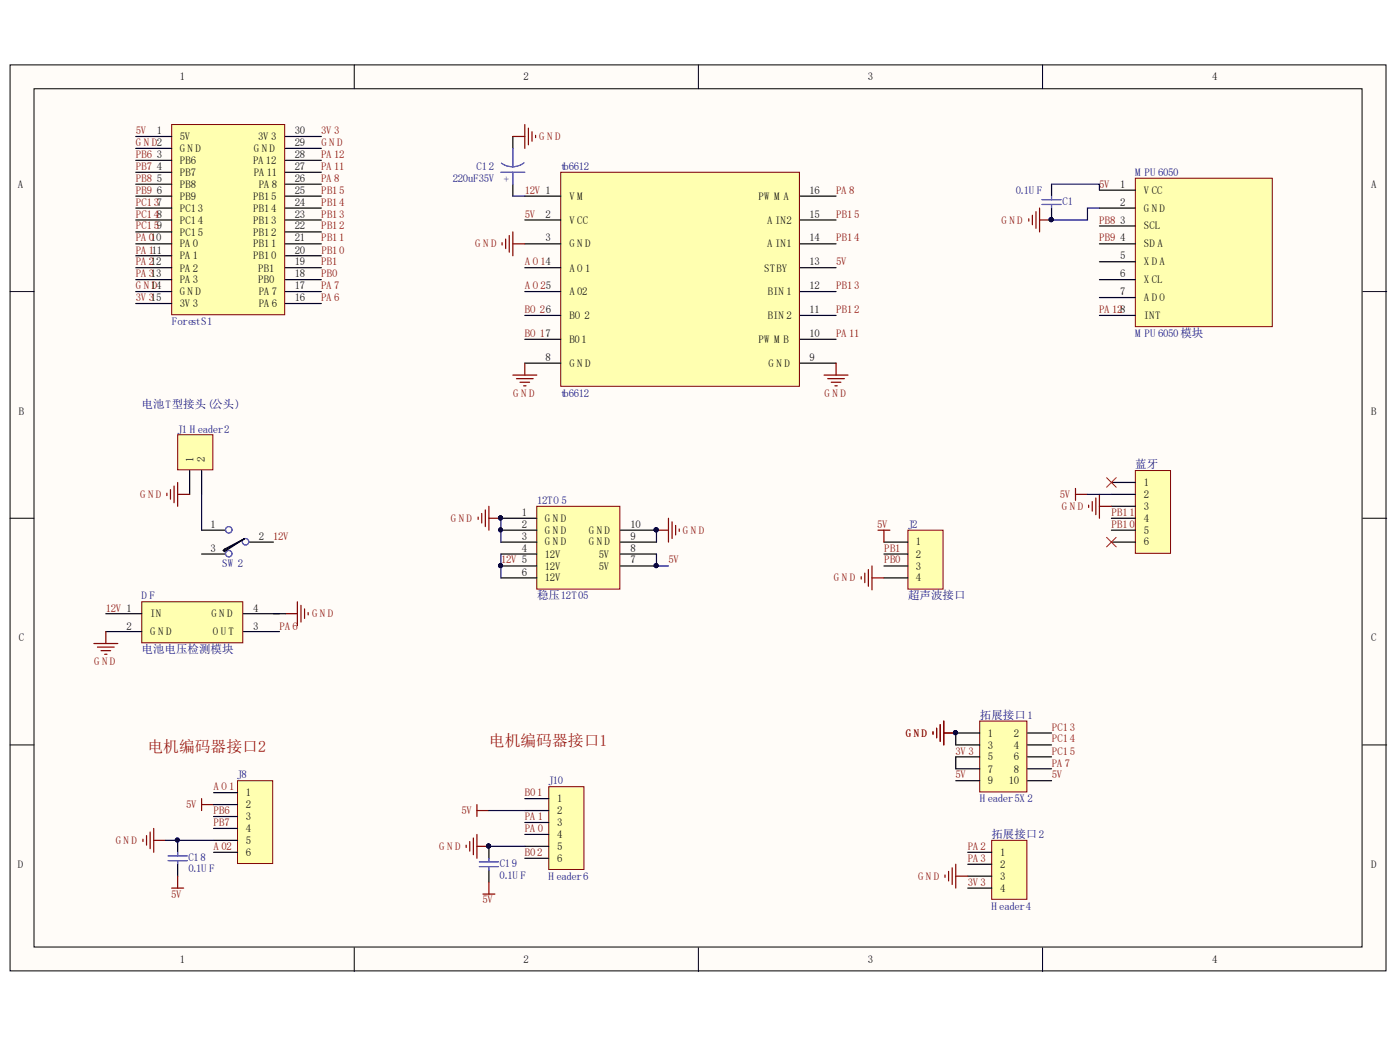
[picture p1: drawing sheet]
<svg xmlns="http://www.w3.org/2000/svg" width="274mm" height="204mm" viewBox="0 0 274 204" stroke-linecap="round" stroke-linejoin="round" font-family="sans-serif">
<g fill="#fffcf8" stroke="#000" stroke-width=".2">
<path d="M2 12.7h269v177.1h-269z"/>
<path d="M6.6 17.4h259.7v167.7h-259.7z"/>
</g>
<path d="M69.3 12.7v4.7M136.6 12.7v4.7M203.9 12.7v4.7M2 57h4.6M266.5 57h4.7M2 101.3h4.6M266.5 101.3h4.7M2 145.6h4.6M266.5 145.6h4.7M69.3 185.3v4.6M136.6 185.3v4.6M203.9 185.3v4.6" fill="none" stroke="#000" stroke-width=".2"/>
<path d="M33.6 24.3h22.1v37.2h-22.1z" fill="#ffffb0" stroke="#800000" stroke-width=".2"/>
<g fill="none" stroke="#000" stroke-width=".23">
<path d="M26.5 26.7h7.1M26.5 29h7.1M26.5 31.3h7.1M26.5 33.7h7.1M26.5 36h7.1M26.5 38.3h7.1M55.8 26.7h7M55.8 29h7M55.8 31.3h7M55.8 33.7h7M55.8 36h7M55.8 38.3h7"/>
<path d="M26.5 40.7h7.1M26.5 43h7.1M26.5 45.3h7.1M26.5 47.7h7.1M26.5 50h7.1M26.5 52.3h7.1M26.5 54.7h7.1M26.5 57h7.1M26.5 59.3h7.1M55.8 40.7h7M55.8 43h7M55.8 45.3h7"/>
<path d="M55.8 47.7h7M55.8 50h7M55.8 52.3h7M55.8 54.7h7M55.8 57h7M55.8 59.3h7"/>
</g>
<path d="M109.6 33.7h46.7v41.8h-46.7z" fill="#ffffb0" stroke="#800000" stroke-width=".2"/>
<g fill="none" stroke="#000" stroke-width=".23">
<path d="M102.6 38.3h7M156.5 38.3h7M102.6 43h7M102.6 47.7h7M102.6 52.3h7M102.6 57h7M156.5 43h7M156.5 47.7h7M156.5 52.3h7M156.5 57h7M102.6 61.7h7M102.6 66.3h7"/>
<path d="M102.6 71h7M156.5 61.7h7M156.5 66.3h7M156.5 71h7"/>
</g>
<g fill="none" stroke="#800000" stroke-width=".23">
<path d="M98.2 47.4v.5M98.9 46.7v1.9M99.6 46v3.3M100.3 45.3v4.7M100.3 47.7h2.3M100.3 73.3h4.7M101 74h3.3M101.7 74.7h1.9M102.4 75.4h.5M102.6 71v2.3M161.1 73.3h4.7M161.8 74h3.3"/>
<path d="M162.5 74.7h1.9M163.2 75.4h.5M163.5 71v2.3"/>
</g>
<path d="M222 34.8h26.8v29.1h-26.8z" fill="#ffffb0" stroke="#800000" stroke-width=".2"/>
<path d="M215 37.2h7M215 40.7h7M215 44.2h7M215 47.7h7M215 51.2h7M215 54.7h7M215 58.2h7M215 61.7h7" fill="none" stroke="#000" stroke-width=".23"/>
<g fill="none" stroke="#800000" stroke-width=".23">
<path d="M39.4 156.1v2.4M39.4 157.3h2.4M93.3 157.3v2.3M93.3 158.5h2.3M28 164.1v.4M28.7 163.4v1.8M29.4 162.7v3.2M30.1 162v4.6M30.1 164.3h2.3M91.2 165.2v.5M91.9 164.5v1.9M92.6 163.8v3.3"/>
<path d="M93.3 163.1v4.7M93.3 165.5h2.3"/>
</g>
<circle cx="95.5" cy="165.4" r=".4" fill="#000080" stroke="#000080" stroke-width=".2"/>
<path d="M107.3 153.8h6.9v16.2h-6.9z" fill="#ffffb0" stroke="#800000" stroke-width=".2"/>
<path d="M102.6 156.1h4.7M102.6 158.5h4.7M102.6 160.8h4.7M102.6 163.1h4.7M102.6 165.5h4.7M102.6 167.8h4.7" fill="none" stroke="#000" stroke-width=".23"/>
<path d="M46.4 152.6h6.9v16.2h-6.9z" fill="#ffffb0" stroke="#800000" stroke-width=".2"/>
<path d="M41.8 155h4.6M41.8 157.3h4.6M41.8 159.6h4.6M34.7 164.3v2.3M34.7 169v2.3M41.8 162h4.6M41.8 164.3h4.6M41.8 166.6h4.6M95.6 165.5v2.3M95.6 170.1v2.4" fill="none" stroke="#000" stroke-width=".23"/>
<path d="M95.6 158.5h7M32.4 164.3h9.4M95.6 165.5h7" fill="none" stroke="#000080" stroke-width=".23"/>
<g fill="#000080" stroke="#000080" stroke-width=".2">
<circle cx="95.5" cy="165.4" r=".4"/>
<circle cx="34.7" cy="164.2" r=".4"/>
</g>
<path d="M32.9 167.3h3.7M32.9 168.3h3.7M34.7 166.6v.7M34.7 168.3v.7M93.7 169.4h3.8M93.7 168.5h3.8M95.6 167.8v.7M95.6 169.4v.7" fill="none" stroke="#00f" stroke-width=".23"/>
<path d="M33.6 173.6h2.3M34.7 171.3v2.3M94.4 174.8h2.4M95.6 172.5v2.3" fill="none" stroke="#800000" stroke-width=".23"/>
<path d="M105 99h16.2v16.2h-16.2z" fill="#ffffb0" stroke="#800000" stroke-width=".2"/>
<path d="M97.9 101.3h7.1M97.9 103.7h7.1M97.9 106h7.1M97.9 108.3h7.1M97.9 110.6h7.1M97.9 113h7.1M121.3 103.7h7.1M121.3 106h7.1M121.3 108.3h7.1M121.3 110.6h7.1" fill="none" stroke="#000" stroke-width=".23"/>
<g fill="#000080" stroke="#000080" stroke-width=".2">
<circle cx="97.9" cy="101.2" r=".4"/>
<circle cx="97.9" cy="103.6" r=".4"/>
<circle cx="97.9" cy="110.6" r=".4"/>
<circle cx="128.3" cy="103.6" r=".4"/>
<circle cx="128.3" cy="110.6" r=".4"/>
</g>
<path d="M177.5 103.7h6.9v11.5h-6.9z" fill="#ffffb0" stroke="#800000" stroke-width=".2"/>
<path d="M172.8 106h4.7M172.8 108.3h4.7M172.8 110.6h4.7M172.8 113h4.7" fill="none" stroke="#000" stroke-width=".23"/>
<path d="M168.4 112.7v.5M169.1 112v1.9M169.8 111.3v3.3M170.5 110.6v4.7M170.5 113h2.3M171.7 103.7h2.3M172.8 103.7v2.3" fill="none" stroke="#800000" stroke-width=".23"/>
<path d="M27.7 117.6h19.8v8.1h-19.8z" fill="#ffffb0" stroke="#800000" stroke-width=".2"/>
<path d="M20.7 120h7M39.4 103.7h4.7M39.4 108.3h4.7M47.6 120h7M48.8 106h4.7M20.7 123.5h7M47.6 123.5h7" fill="none" stroke="#000" stroke-width=".23"/>
<g fill="#fffcf8" stroke="#00f" stroke-width=".23">
<circle cx="44.7" cy="103.6" r=".63"/>
<circle cx="44.7" cy="108.2" r=".63"/>
<circle cx="48" cy="105.9" r=".63"/>
</g>
<path d="M100.3 26.7v2.3M100.3 36v2.3M43.6 107.6l4.2-2.3-3.9 2.5zM47.8 105.3l-3.9 2.3" fill="none" stroke="#000" stroke-width=".23"/>
<path d="M55.8 120h2.3M58.1 117.6v4.7M58.8 118.3v3.3M59.6 119v1.9M60.3 119.7v.5M18.4 125.8h4.6M19.1 126.5h3.2M19.8 127.2h1.8M20.5 127.9h.4M20.7 123.5v2.3" fill="none" stroke="#800000" stroke-width=".23"/>
<path d="M97.9 33.7h4.7M100.3 29v3.7M100.3 33.7v2.3M102.5 31.8a3.7 3.7 0 0 1-4.5 .1" fill="none" stroke="#00f" stroke-width=".23"/>
<path d="M34.7 85h6.9v6.8h-6.9z" fill="#ffffb0" stroke="#800000" stroke-width=".2"/>
<path d="M205.6 36v2.3M205.6 40.7v2.3M37.1 92v4.7M39.4 92v4.7M53.5 120h2.3" fill="none" stroke="#000" stroke-width=".23"/>
<g fill="none" stroke="#800000" stroke-width=".23">
<path d="M100.3 26.7h2.3M102.6 24.3v4.7M103.3 25v3.3M104 25.7v1.9M104.7 26.4v.5M201.2 42.8v.4M201.9 42.1v1.8M202.6 41.4v3.2M203.3 40.7v4.6M203.3 43h2.3M32.6 96.4v.5M33.3 95.7v1.9"/>
<path d="M34 95v3.3M34.7 94.3v4.7M34.7 96.7h2.4M94.9 99.7v3.3M95.6 99v4.7M93.5 101.1v.5M94.2 100.4v1.9M95.6 101.3h2.3M128.4 103.7h2.3M130.7 101.3v4.7M131.4 102v3.3M132.1 102.7v1.9"/>
<path d="M132.8 103.4v.5"/>
</g>
<path d="M205.6 36h9.4v1.2M215 40.7h-2.4v2.3h-7M39.4 96.7v7M97.9 101.3v4.7M97.9 108.3v4.7M128.4 108.3v2.3h2.3M128.4 103.7v2.3" fill="none" stroke="#000080" stroke-width=".23"/>
<g fill="#000080" stroke="#000080" stroke-width=".2">
<circle cx="97.9" cy="110.6" r=".4"/>
<circle cx="97.9" cy="101.2" r=".4"/>
<circle cx="128.3" cy="103.6" r=".4"/>
<circle cx="128.3" cy="110.6" r=".4"/>
<circle cx="205.5" cy="42.9" r=".4"/>
</g>
<path d="M203.7 39h3.8M203.7 40h3.8M205.6 38.3v.7M205.6 40v.7" fill="none" stroke="#00f" stroke-width=".23"/>
<path d="M222 92h6.9v16.2h-6.9z" fill="#ffffb0" stroke="#800000" stroke-width=".2"/>
<path d="M217.3 94.3h4.7M217.3 96.7h4.7M217.3 99h4.7M217.3 101.3h4.7M217.3 103.7h4.7M217.3 106h4.7" fill="none" stroke="#000" stroke-width=".23"/>
<path d="M210.3 95.5v2.3M210.3 96.7h2.3M212.9 98.8v.4M213.6 98.1v1.8M214.3 97.4v3.2M215 96.7v4.6M215 99h2.3" fill="none" stroke="#800000" stroke-width=".23"/>
<path d="M212.6 96.7h4.7" fill="none" stroke="#000080" stroke-width=".23"/>
<path d="M216.4 93.4l1.9 1.9M218.3 93.4l-1.9 1.9M216.4 105l1.9 1.9M218.3 105l-1.9 1.9" fill="none" stroke="#f00" stroke-width=".2"/>
<path d="M191.6 141h9.2v13.8h-9.2z" fill="#ffffb0" stroke="#800000" stroke-width=".2"/>
<path d="M186.9 143.3h4.7M186.9 145.6h4.7M186.9 148h4.7M186.9 150.3h4.7M186.9 152.6h4.7M200.9 143.3h4.7M200.9 145.6h4.7M200.9 148h4.7M200.9 150.3h4.7M200.9 152.6h4.7" fill="none" stroke="#000" stroke-width=".23"/>
<circle cx="186.8" cy="143.2" r=".4" fill="#000080" stroke="#000080" stroke-width=".2"/>
<path d="M193.9 164.3h6.9v11.5h-6.9z" fill="#ffffb0" stroke="#800000" stroke-width=".2"/>
<path d="M186.9 143.3v2.3M186.9 148v2.3M189.2 166.6h4.7M189.2 169h4.7M189.2 171.3h4.7M189.2 173.6h4.7" fill="none" stroke="#000" stroke-width=".23"/>
<path d="M182.4 143.1v.4M183.1 142.4v1.8M183.8 141.7v3.2M184.6 141v4.6M184.6 143.3h2.3M184.8 171.1v.4M185.5 170.4v1.8M186.2 169.7v3.2M186.9 169v4.6M186.9 171.3h2.3" fill="none" stroke="#800000" stroke-width=".23"/>
<circle cx="186.8" cy="143.2" r=".4" fill="#000080" stroke="#000080" stroke-width=".2"/>
<path d="M100.3 38.3h2.3" fill="none" stroke="#000080" stroke-width=".23"/>
<g font-size="3.1" fill="#bf0000">
<text x="28.8" y="147">电机编码器接口2</text>
<text x="95.6" y="145.8">电机编码器接口1</text>
</g>
<g font-size="2.2" fill="#000080">
<text x="27.7" y="79.8">电池T型接头(公头)</text>
<text x="222" y="91.5">蓝牙</text>
<text x="105" y="117.2">稳压12T05</text>
<text x="177.6" y="117.2">超声波接口</text>
<text x="27.7" y="127.7">电池电压检测模块</text>
<text x="191.6" y="140.5">拓展接口1</text>
<text x="193.9" y="163.8">拓展接口2</text>
</g>
<g font-size="2.1">
<text x="35.1" y="15.7">1</text>
<text x="102.3" y="15.7">2</text>
<text x="169.7" y="15.7">3</text>
<text x="237" y="15.7">4</text>
<text x="30.6" y="26.3">1</text>
<text x="35.1" y="27.4">5V</text>
<text x="35.1" y="29.8">G N D</text>
<text x="49.6" y="29.8">G N D</text>
<text x="50.5" y="27.4">3V 3</text>
<text x="57.6" y="28.5">29</text>
<text x="57.6" y="26.3">30</text>
<text x="30.6" y="30.9">3</text>
<text x="30.6" y="33.2">4</text>
<text x="30.6" y="35.5">5</text>
<text x="35.1" y="32">PB6</text>
<text x="35.1" y="34.4">PB7</text>
<text x="49.5" y="32">PA 12</text>
<text x="49.6" y="34.4">PA 11</text>
<text x="57.6" y="35.5">26</text>
<text x="57.6" y="30.9">28</text>
<text x="57.6" y="33.2">27</text>
<text x="3.5" y="36.7">A</text>
<text x="30.6" y="37.9">6</text>
<text x="35.1" y="36.7">PB8</text>
<text x="35.1" y="39.1">PB9</text>
<text x="35.1" y="41.4">PC13</text>
<text x="49.5" y="41.4">PB14</text>
<text x="49.5" y="39.1">PB15</text>
<text x="50.6" y="36.7">PA 8</text>
<text x="57.6" y="40.2">24</text>
<text x="57.6" y="37.9">25</text>
<text x="111.3" y="39.1">V M</text>
<text x="148.3" y="39.1">PW M A</text>
<text x="158.3" y="37.9">16</text>
<text x="219" y="36.7">1</text>
<text x="219" y="40.2">2</text>
<text x="223.7" y="37.9">V CC</text>
<text x="223.7" y="41.4">G N D</text>
<text x="268.1" y="36.7">A</text>
<text x="35.1" y="43.7">PC14</text>
<text x="35.1" y="46.1">PC15</text>
<text x="49.5" y="46.1">PB12</text>
<text x="49.5" y="43.7">PB13</text>
<text x="57.6" y="47.2">21</text>
<text x="57.6" y="44.8">22</text>
<text x="57.6" y="42.6">23</text>
<text x="106.7" y="42.6">2</text>
<text x="106.7" y="47.2">3</text>
<text x="111.3" y="43.7">V CC</text>
<text x="150" y="43.7">A IN2</text>
<text x="158.3" y="47.2">14</text>
<text x="158.3" y="42.6">15</text>
<text x="219" y="43.7">3</text>
<text x="219" y="47.2">4</text>
<text x="223.7" y="44.8">SCL</text>
<text x="35.1" y="48.3">PA 0</text>
<text x="35.1" y="50.7">PA 1</text>
<text x="35.1" y="53.1">PA 2</text>
<text x="49.5" y="50.7">PB10</text>
<text x="49.5" y="48.3">PB11</text>
<text x="50.5" y="53.1">PB1</text>
<text x="57.6" y="49.6">20</text>
<text x="57.6" y="51.8">19</text>
<text x="111.3" y="48.3">G N D</text>
<text x="111.3" y="53.1">A O 1</text>
<text x="149.4" y="53.1">STBY</text>
<text x="150" y="48.3">A IN1</text>
<text x="158.3" y="51.8">13</text>
<text x="219" y="50.7">5</text>
<text x="223.7" y="48.3">SD A</text>
<text x="223.7" y="51.8">X D A</text>
<text x="35.1" y="55.4">PA 3</text>
<text x="35.1" y="57.7">G N D</text>
<text x="35.1" y="60">3V 3</text>
<text x="50.5" y="55.4">PB0</text>
<text x="50.6" y="60">PA 6</text>
<text x="50.6" y="57.7">PA 7</text>
<text x="57.6" y="58.9">16</text>
<text x="57.6" y="56.5">17</text>
<text x="57.6" y="54.2">18</text>
<text x="111.3" y="57.7">A 02</text>
<text x="150.1" y="57.7">BIN 1</text>
<text x="158.3" y="56.5">12</text>
<text x="219" y="54.2">6</text>
<text x="219" y="57.7">7</text>
<text x="223.7" y="55.4">X CL</text>
<text x="223.7" y="58.9">A D O</text>
<text x="111.3" y="62.4">BO 2</text>
<text x="150.1" y="62.4">BIN 2</text>
<text x="158.3" y="65.9">10</text>
<text x="158.3" y="61.3">11</text>
<text x="223.7" y="62.4">INT</text>
<text x="106.7" y="70.5">8</text>
<text x="111.3" y="67">B01</text>
<text x="111.3" y="71.7">G N D</text>
<text x="148.3" y="67">PW M B</text>
<text x="150.3" y="71.7">G N D</text>
<text x="158.3" y="70.5">9</text>
<text x="3.7" y="81.1">B</text>
<text x="268.1" y="81.1">B</text>
<text x="37.8" y="90.3" transform="rotate(-90 37.8 90.3)">1</text>
<text x="40.1" y="90.3" transform="rotate(-90 40.1 90.3)">2</text>
<text x="223.7" y="95">1</text>
<text x="102.1" y="100.9">1</text>
<text x="106.6" y="102">G N D</text>
<text x="223.7" y="97.4">2</text>
<text x="223.7" y="99.8">3</text>
<text x="223.7" y="102">4</text>
<text x="41.2" y="103.3">1</text>
<text x="41.2" y="107.9">3</text>
<text x="50.6" y="105.5">2</text>
<text x="102.1" y="103.3">2</text>
<text x="102.1" y="105.5">3</text>
<text x="102.1" y="107.9">4</text>
<text x="106.6" y="104.4">G N D</text>
<text x="106.6" y="106.6">G N D</text>
<text x="115.1" y="104.4">G N D</text>
<text x="115.1" y="106.6">G N D</text>
<text x="123.3" y="107.9">8</text>
<text x="123.3" y="103.3">10</text>
<text x="123.3" y="105.5">9</text>
<text x="179.1" y="106.6">1</text>
<text x="223.7" y="104.4">5</text>
<text x="223.7" y="106.6">6</text>
<text x="102.1" y="112.5">6</text>
<text x="106.6" y="109">12V</text>
<text x="106.6" y="111.4">12V</text>
<text x="106.6" y="113.7">12V</text>
<text x="117.1" y="109">5V</text>
<text x="117.1" y="111.4">5V</text>
<text x="123.3" y="110.1">7</text>
<text x="179.1" y="109">2</text>
<text x="179.1" y="111.4">3</text>
<text x="179.1" y="113.7">4</text>
<text x="49.5" y="119.6">4</text>
<text x="3.7" y="125.3">C</text>
<text x="24.7" y="123.1">2</text>
<text x="29.4" y="120.7">IN</text>
<text x="29.4" y="124.2">G N D</text>
<text x="41.3" y="120.7">G N D</text>
<text x="41.6" y="124.2">O U T</text>
<text x="49.5" y="123.1">3</text>
<text x="268.1" y="125.3">C</text>
<text x="193.2" y="144">1</text>
<text x="193.2" y="146.4">3</text>
<text x="193.2" y="148.6">5</text>
<text x="198.2" y="144">2</text>
<text x="198.2" y="146.4">4</text>
<text x="198.2" y="148.6">6</text>
<text x="48.1" y="155.7">1</text>
<text x="193.2" y="151">7</text>
<text x="193.2" y="153.3">9</text>
<text x="197.2" y="153.3">10</text>
<text x="198.2" y="151">8</text>
<text x="48.1" y="158.1">2</text>
<text x="48.1" y="160.3">3</text>
<text x="108.9" y="156.8">1</text>
<text x="108.9" y="159.2">2</text>
<text x="108.9" y="161.6">3</text>
<text x="48.1" y="162.7">4</text>
<text x="48.1" y="164.9">5</text>
<text x="48.1" y="167.3">6</text>
<text x="108.9" y="163.8">4</text>
<text x="108.9" y="166.2">5</text>
<text x="195.5" y="167.3">1</text>
<text x="3.5" y="169.7">D</text>
<text x="108.9" y="168.5">6</text>
<text x="195.5" y="169.7">2</text>
<text x="195.5" y="172">3</text>
<text x="268.1" y="169.7">D</text>
<text x="195.5" y="174.4">4</text>
<text x="35.1" y="188.3">1</text>
<text x="102.3" y="188.3">2</text>
<text x="169.7" y="188.3">3</text>
<text x="237" y="188.3">4</text>
</g>
<g font-size="2.1" fill="#800000">
<text x="26.6" y="26.3">5V</text>
<text x="26.6" y="28.5">G N D2</text>
<text x="62.8" y="26.3">3V 3</text>
<text x="62.8" y="28.5">G N D</text>
<text x="105.4" y="27.4">G N D</text>
<text x="26.6" y="30.9">PB6</text>
<text x="26.6" y="33.2">PB7</text>
<text x="26.6" y="35.5">PB8</text>
<text x="62.8" y="35.5">PA 8</text>
<text x="62.8" y="33.2">PA 11</text>
<text x="62.8" y="30.9">PA 12</text>
<text x="26.6" y="40.2">PC137</text>
<text x="26.6" y="37.9">PB9</text>
<text x="62.8" y="37.9">PB15</text>
<text x="62.8" y="40.2">PB14</text>
<text x="102.6" y="37.9">12V 1</text>
<text x="163.5" y="37.9">PA 8</text>
<text x="214.9" y="36.7">5V</text>
<text x="26.5" y="47.2">PA 010</text>
<text x="26.5" y="44.8">PC159</text>
<text x="26.6" y="42.6">PC148</text>
<text x="62.8" y="42.6">PB13</text>
<text x="62.8" y="44.8">PB12</text>
<text x="62.8" y="47.2">PB11</text>
<text x="102.6" y="42.6">5V</text>
<text x="163.5" y="42.6">PB15</text>
<text x="163.5" y="47.2">PB14</text>
<text x="195.8" y="43.7">G N D</text>
<text x="214.9" y="43.7">PB8</text>
<text x="214.9" y="47.2">PB9</text>
<text x="26.5" y="49.6">PA 111</text>
<text x="26.5" y="51.8">PA 212</text>
<text x="62.8" y="51.8">PB1</text>
<text x="62.8" y="49.6">PB10</text>
<text x="92.9" y="48.3">G N D</text>
<text x="102.6" y="51.8">A O 14</text>
<text x="163.5" y="51.8">5V</text>
<text x="26.5" y="58.9">3V 315</text>
<text x="26.5" y="54.2">PA 313</text>
<text x="26.6" y="56.5">G N1D4</text>
<text x="62.8" y="58.9">PA 6</text>
<text x="62.8" y="56.5">PA 7</text>
<text x="62.8" y="54.2">PB0</text>
<text x="102.6" y="56.5">A O 25</text>
<text x="163.5" y="56.5">PB13</text>
<text x="102.6" y="61.3">BO 26</text>
<text x="102.6" y="65.9">BO 17</text>
<text x="163.5" y="65.9">PA 11</text>
<text x="163.5" y="61.3">PB12</text>
<text x="214.9" y="61.3">PA 128</text>
<text x="100.4" y="77.6">G N D</text>
<text x="161.2" y="77.6">G N D</text>
<text x="27.4" y="97.4">G N D</text>
<text x="88.1" y="102">G N D</text>
<text x="207.2" y="97.4">5V</text>
<text x="207.6" y="99.8">G N D</text>
<text x="217.3" y="100.9">PB11</text>
<text x="53.4" y="105.5">12V</text>
<text x="133.6" y="104.4">G N D</text>
<text x="171.5" y="103.3">5V</text>
<text x="172.9" y="107.9">PB1</text>
<text x="217.3" y="103.3">PB10</text>
<text x="98" y="110.1">12V 5</text>
<text x="130.7" y="110.1">5V</text>
<text x="163.1" y="113.7">G N D</text>
<text x="172.9" y="110.1">PB0</text>
<text x="20.7" y="119.6">12V 1</text>
<text x="54.7" y="123.1">PA 6</text>
<text x="61" y="120.7">G N D</text>
<text x="18.4" y="130">G N D</text>
<text x="205.7" y="142.9">PC13</text>
<text x="177.1" y="144">G N D</text>
<text x="186.8" y="147.5">3V 3</text>
<text x="205.7" y="145.1">PC14</text>
<text x="205.7" y="147.5">PC15</text>
<text x="205.7" y="149.9">PA 7</text>
<text x="41.8" y="154.5">A O 1</text>
<text x="102.6" y="155.7">B01</text>
<text x="186.8" y="152.2">5V</text>
<text x="205.7" y="152.2">5V</text>
<text x="36.4" y="158.1">5V</text>
<text x="41.8" y="159.2">PB6</text>
<text x="41.8" y="161.6">PB7</text>
<text x="90.3" y="159.2">5V</text>
<text x="102.6" y="160.4">PA 1</text>
<text x="22.6" y="164.9">G N D</text>
<text x="41.7" y="166.2">A 02</text>
<text x="85.9" y="166.2">G N D</text>
<text x="102.6" y="162.7">PA 0</text>
<text x="102.6" y="167.3">B02</text>
<text x="189.2" y="166.2">PA 2</text>
<text x="179.5" y="172">G N D</text>
<text x="189.2" y="168.5">PA 3</text>
<text x="189.2" y="173.2">3V 3</text>
<text x="33.5" y="175.5">5V</text>
<text x="94.3" y="176.6">5V</text>
</g>
<g font-size="2.1" fill="#000080">
<text x="88.6" y="35.5">220uF35V</text>
<text x="93.2" y="33.2">C12</text>
<text x="99.5" y="34.1" transform="rotate(-180 99.5 34.1)">+</text>
<text x="109.7" y="33.2">tb6612</text>
<text x="222" y="34.4">M PU 6050</text>
<text x="198.6" y="37.9">0.1U F</text>
<text x="207.8" y="40">C1</text>
<text x="33.6" y="63.5">ForestS1</text>
<text x="222" y="65.9">M PU 6050模块</text>
<text x="109.7" y="77.6">tb6612</text>
<text x="34.7" y="84.6">J1 H eader2</text>
<text x="105" y="98.5">12TO 5</text>
<text x="177.6" y="103.3">J2</text>
<text x="43.4" y="110.9">SW 2</text>
<text x="27.7" y="117.2">D F</text>
<text x="46.4" y="152.2">J8</text>
<text x="107.3" y="153.3">J10</text>
<text x="191.6" y="156.8">H eader5X 2</text>
<text x="36.8" y="170.6">0.1U F</text>
<text x="36.8" y="168.3">C18</text>
<text x="97.7" y="171.8">0.1U F</text>
<text x="97.7" y="169.4">C19</text>
<text x="107.3" y="172">H eader6</text>
<text x="193.9" y="177.9">H eader4</text>
</g>
</svg>
